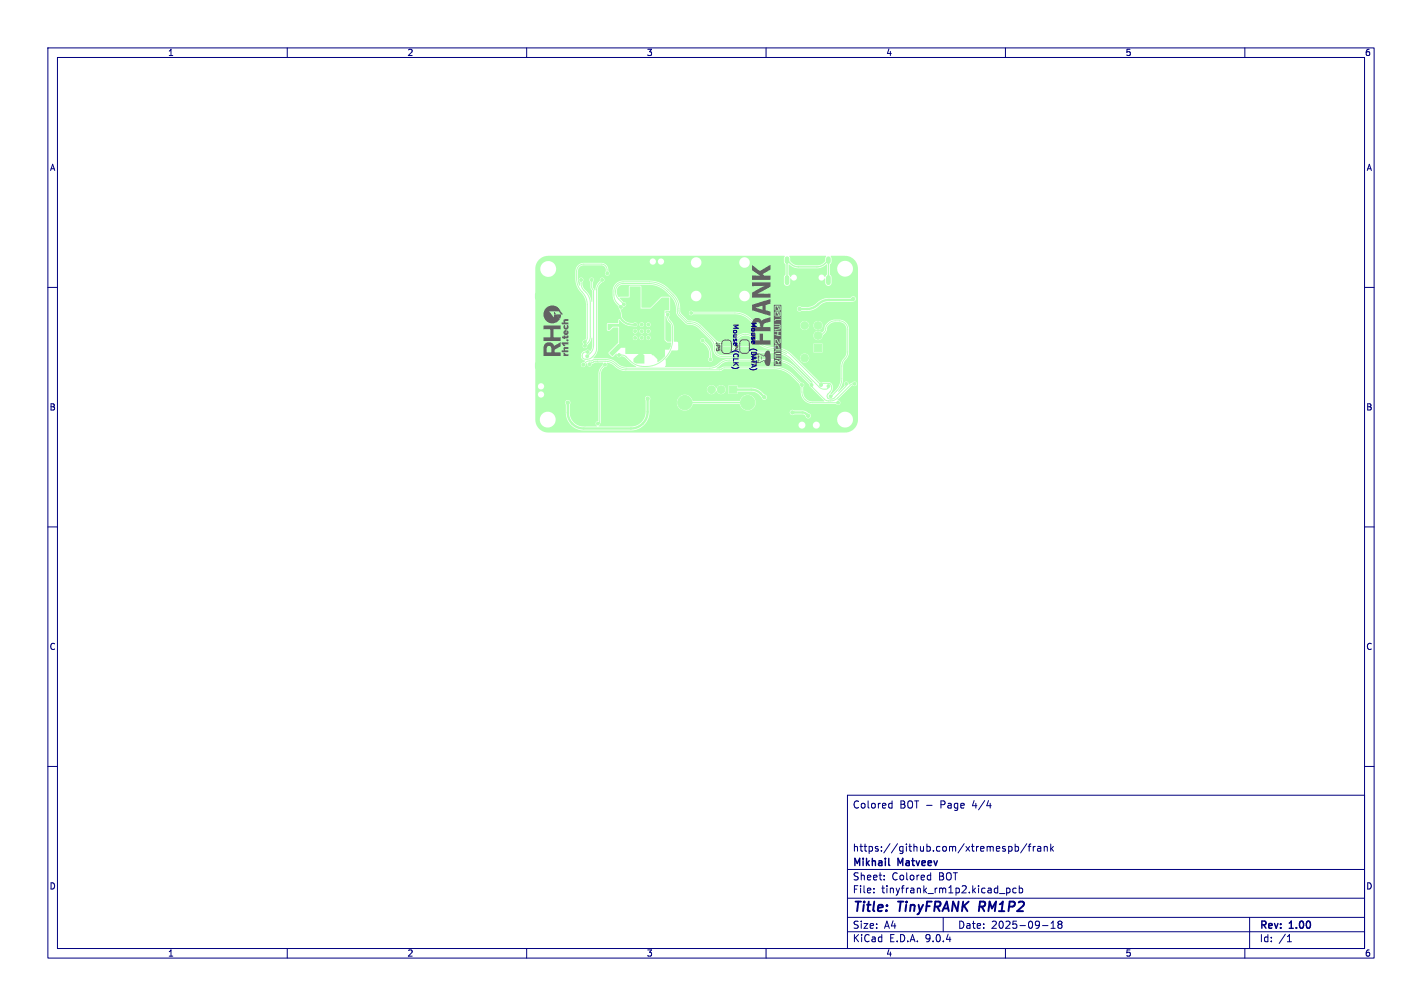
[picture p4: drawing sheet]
<svg xmlns="http://www.w3.org/2000/svg" width="297mm" height="210mm" viewBox="0 0 297 210" stroke-linecap="round" stroke-linejoin="round" font-family="sans-serif">
<g fill="#b3ffb3" stroke="#b3ffb3" stroke-width=".21">
<path d="M151.1 71.4l.3-.1h.8l.3 .3v.7h-1.5z"/>
<path d="M151 72.6h1.5v.6l-.4 .3h-.8l-.3-.3z"/>
<path d="M154.9 71.3h1.2l.1 .3 .1 .6h-1.5v-.6z"/>
<path d="M154.8 72.5h1.5l-.1 .7-.4 .3h-.7l-.3-.3z"/>
<path d="M152.3 80.6h1.6v1.5h-1.6z"/>
<path d="M117.3 61.3l.2-.2h2.7l.3 .3v.9l-.4 .2h-2.6l-.3-.2z"/>
<path d="M111.9 61.3l.3-.2 1.6 .1 .1 .3v.9l-.3 .1h-1.6l-.2-.3z"/>
<path d="M111.9 75.8l.3-.2 1.6 .1 .1 .3v.9l-.3 .1h-1.6l-.2-.3z"/>
<path d="M117.3 75.8l.2-.2h2.7l.3 .3v.9l-.4 .2h-2.6l-.3-.2z"/>
<path d="M170.1 71.9h1.6v1.6h-1.6z"/>
<circle cx="135.4" cy="67.8" r=".3"/>
<circle cx="135.4" cy="69.1" r=".3"/>
<circle cx="135.4" cy="70.5" r=".3"/>
<circle cx="134" cy="67.8" r=".3"/>
<circle cx="134" cy="69.1" r=".3"/>
<circle cx="134" cy="70.5" r=".3"/>
<circle cx="132.7" cy="67.8" r=".3"/>
<circle cx="132.7" cy="69.1" r=".3"/>
<circle cx="132.7" cy="70.5" r=".3"/>
<circle cx="143" cy="84" r="1.5"/>
<circle cx="156.2" cy="84" r="1.5"/>
<circle cx="146.1" cy="81.3" r=".8"/>
<circle cx="148.6" cy="81.3" r=".8"/>
<circle cx="150.6" cy="81.3" r=".8"/>
<circle cx="168.1" cy="67.9" r=".8"/>
<circle cx="168.1" cy="74.7" r=".8"/>
<circle cx="170.9" cy="67.9" r=".8"/>
<circle cx="170.9" cy="74.7" r=".8"/>
<circle cx="170.9" cy="70" r=".8"/>
<circle cx="158" cy="72.6" r=".3"/>
<circle cx="176.8" cy="80.1" r=".3"/>
<circle cx="173" cy="80.6" r=".3"/>
<circle cx="171.5" cy="80.4" r=".3"/>
<circle cx="129.7" cy="64.1" r=".3"/>
<circle cx="130.3" cy="63.5" r=".3"/>
<circle cx="168.7" cy="54.4" r=".3"/>
<circle cx="170.5" cy="82.8" r=".3"/>
<circle cx="144.6" cy="71.5" r=".3"/>
<circle cx="167.2" cy="79" r=".3"/>
<circle cx="129.5" cy="75.1" r=".3"/>
<circle cx="112.5" cy="84.9" r=".3"/>
<circle cx="122.2" cy="88.6" r=".3"/>
<circle cx="124.9" cy="76.1" r=".3"/>
<circle cx="126.7" cy="86.4" r=".3"/>
<circle cx="123.5" cy="82.5" r=".3"/>
<circle cx="130.7" cy="82.3" r=".3"/>
<circle cx="140.5" cy="87.9" r=".3"/>
<circle cx="133.4" cy="87.7" r=".3"/>
<circle cx="140.7" cy="65.3" r=".3"/>
<circle cx="139.6" cy="67.8" r=".3"/>
<circle cx="142.6" cy="69.9" r=".3"/>
<circle cx="157.4" cy="77.8" r=".35"/>
<circle cx="159.3" cy="79.9" r=".35"/>
<circle cx="167.7" cy="72.7" r=".35"/>
<circle cx="163.8" cy="72.1" r=".35"/>
<circle cx="146.8" cy="71.1" r=".3"/>
<circle cx="148.4" cy="75.1" r=".3"/>
<circle cx="178.5" cy="80.1" r=".3"/>
<circle cx="175" cy="84.1" r=".3"/>
<circle cx="173.5" cy="82.7" r=".3"/>
<circle cx="158" cy="68" r=".3"/>
<circle cx="144.4" cy="65.3" r=".3"/>
<circle cx="131.4" cy="62.6" r=".3"/>
<circle cx="137.7" cy="74.7" r=".3"/>
<circle cx="133.9" cy="74.2" r=".3"/>
<circle cx="126.1" cy="68.6" r=".3"/>
<circle cx="139.7" cy="72.3" r=".3"/>
<circle cx="137.8" cy="64.8" r=".3"/>
<circle cx="126.3" cy="62.8" r=".35"/>
<circle cx="124.9" cy="88.4" r=".3"/>
<circle cx="126.4" cy="76.1" r=".3"/>
<circle cx="129.3" cy="74.1" r=".3"/>
<circle cx="139.5" cy="65.7" r=".3"/>
<circle cx="169.5" cy="80.4" r=".3"/>
<circle cx="167.5" cy="80.4" r=".3"/>
<circle cx="123.1" cy="76" r=".3"/>
<circle cx="121.8" cy="76.2" r=".3"/>
<circle cx="135.3" cy="83.2" r=".35"/>
<circle cx="118.6" cy="84.1" r=".35"/>
<circle cx="125.8" cy="58.4" r=".3"/>
<circle cx="123.6" cy="58.4" r=".3"/>
<circle cx="121.4" cy="58.4" r=".3"/>
<circle cx="126.8" cy="57.1" r=".3"/>
<circle cx="159.6" cy="82.9" r=".35"/>
<circle cx="168.8" cy="86.8" r=".35"/>
<circle cx="165.5" cy="86.1" r=".35"/>
<circle cx="178.2" cy="62.4" r=".35"/>
<circle cx="167" cy="64.5" r=".35"/>
<circle cx="122.6" cy="74.4" r=".3"/>
<circle cx="122.7" cy="73.5" r=".3"/>
<circle cx="122.1" cy="71.4" r=".3"/>
<circle cx="122.2" cy="72.2" r=".3"/>
</g>
<path d="M164.4 54v.6M164.4 57.9v1.1M173 54v.6M173 57.9v1.1" fill="none" stroke="#b3ffb3" stroke-width="1"/>
<path d="M173 78.2h1.5M173 64.5h1.5M174.5 70.4v2" fill="none" stroke="#b3ffb3" stroke-width="2"/>
<g fill="none" stroke="#b3ffb3" stroke-width=".21">
<path d="M121.4 58.4h.1M121.4 58.4v1.2l.4 .9a3.7 3.7 0 0 1 1.5 2.8v7.2l-.4 .9-.7 .8M123.6 58.4h.1M123.6 58.5v1.5l.4 .9v11.4l-.4 1.1-1 1M125.8 58.4l-.9 1.1-.3 .8v12.4a2.39 2.39 0 0 1-2 2.3h-.5a.78 .78 0 0 1-.5-.9 .78 .78 0 0 1 .8-.6h.3M125.8 58.4h.1M125.8 58.4v.1M126.8 57.1h.1M126.8 57.1v-.8a1.18 1.18 0 0 0-1.2-1.2h-3.7a1.49 1.49 0 0 0-1.5 1.5v1.6a4.3 4.3 0 0 0 1.6 3.2l.5 1.2 .2 1-.1 7-.5 .8M121.8 76.2l.8-.7 1-.2 .4-.2h2.6a4.1 4.1 0 0 1 2.8 1.3l.7 .4 .8 .1h17.3a3.8 3.8 0 0 0 2.7-1.3l1.4-.4h9.7a5.4 5.4 0 0 1 3.9 1.6l3.6 3.6M122.6 74.4h.1M123.1 76l1.1-.6h2.2a4.1 4.1 0 0 1 2.8 1.4l.7 .3 .8 .1"/>
<path d="M124.7 75.4h.1M124.9 75.1h.1M126.4 76.1l-.8 .8-.3 .9v10.1l-.4 .5M129.7 64.1l-1.2-1.5-.3-.8v-1.1a1.91 1.91 0 0 1 1.9-1.9h5.5a5.4 5.4 0 0 1 3.9 1.6l1.2 1.2a5 5 0 0 1 1.2 3.7l1.7 1.8a4.5 4.5 0 0 1 2.6 .9l3.4 3.4 .9 .3 1.3 .1M130.3 63.5l-1.1-1.1a1.81 1.81 0 0 1-.6-1.9 1.81 1.81 0 0 1 1.5-1.3h5.4a6.1 6.1 0 0 1 4.8 2.5 5 5 0 0 1 1.2 3.7l1.9 2a4.5 4.5 0 0 1 2.7 1l2.7 2.7 .3 .6 .1 .8M130.7 77.2h19.6l1-.4h10.4a5.4 5.4 0 0 1 3.8 1.6l2 1.9M139.5 65.7v.9l.8 1 .2 .5v2.8a5.7 5.7 0 0 1-5.5 5.6 4.2 4.2 0 0 1-3.4-1.2l-1.2-1.1-1.1-.1M144.4 65.3h9.1a4.5 4.5 0 0 1 3.2 1.4M146.8 71.1l.8 .8a2.77 2.77 0 0 1 .8 2v1.2M149.2 72.9a1.47 1.47 0 0 0 1.5 1.5h1.8M151.8 73h.9M154.1 70.4a2.2 2.2 0 0 1 3.1 0"/>
<path d="M154.2 72.1v1l-.5 .8M155.5 71.7l-1.2 .1M155.7 73.2l.6 .3h5.2a5.4 5.4 0 0 1 3.9 1.6l5.9 5.9 .6 .2h.7l.4-.2v-.4M156.7 66.7l1.3 1.3M158.1 71.2a5.9 5.9 0 0 0 4.5 1.6l1.3 .4 1.1 .7 6.5 6.5M171.2 70l.4-.1 .6-.6 .3-.8a2.1 2.1 0 0 1 1.9-1.5h.9a1.76 1.76 0 0 1 1.8 1.7v4.9l-.2 .7-1 1.6-.1 3.1a3.8 3.8 0 0 1-1.1 2.6l-1.2 1.1M124.9 88.4h.1M167.5 80.3h.1M167.5 80.4l.1 2.2 .6 .8 .6 .5 .9 .2h5.3M169.5 80.4h.1M171.5 80.4h.1M176.8 80.1l-.2 .6-2.4 2.4-.5 .2-.6-.1-.4-.5 .1-.4 .8-.9 .1-.7-.1-.4-.4-.3h-1.1l-.6 .4"/>
<path d="M178.5 80.1l-.8 .2-2.7 2.8a2.26 2.26 0 0 1-2.8 .2l-2.6-2.6-.1-.3M178.5 80.1h.1"/>
</g>
<path d="M178.2 62.4l-.3 .2h-4.8a4.3 4.3 0 0 0-2.9 1.5l-1.1 .4h-2.1M135.3 83.2v2.8a3.5 3.5 0 0 1-3.5 3.5l-9.9-.1a3.3 3.3 0 0 1-3.3-3.3v-2M153.1 81.3h3.8a2.69 2.69 0 0 1 1.9 .8l.8 .8M165.5 86.1h2.3l.5 .2 .5 .5" fill="none" stroke="#b3ffb3" stroke-width=".5"/>
<path d="M164.4 58.5v-4.2l1.2 1.1 1.2 .3 4.4-.1 .8-.3 1-1v4.2M143 84.1h13.2" fill="none" stroke="#b3ffb3" stroke-width=".3"/>
<path d="M126.1 63v5.6M126.3 62.8h.7l.5 .2 1.6 1.7 .3 .5a2.43 2.43 0 0 0 2.7 2.6h.6" fill="none" stroke="#b3ffb3" stroke-width=".35"/>
<g fill="#b3ffb3">
<path d="M149.7 76.8l.2-.2a3.3 3.3 0 0 1 2.4-1.2h9.7a5.2 5.2 0 0 1 3.7 1.6l3.3 3.2 .1 .5 3.1 3-.1 .1h-2.4a1.98 1.98 0 0 1-2-2v-1a.53 .53 0 0 0 .2-.6 .53 .53 0 0 0-.5-.3 11.1 11.1 0 0 0-3.3-2.8l-.9-.3-1.3-.3h-10.7l-.9 .5h-.6z"/>
<path d="M129.2 59.8l.9-.4h5.4a5.2 5.2 0 0 1 3.7 1.6l.9 .9a3.7 3.7 0 0 1 1.1 2.6v.8l.2 .5 1.8 1.8 .5 .2a2.78 2.78 0 0 1 2.2 .8l2.4 2.4a2.18 2.18 0 0 1 .7 1.5 1.77 1.77 0 0 0 1.6 2.1h1.9a2.19 2.19 0 0 0 2-1.6l.3 .5 .4 .2h6.3a5.2 5.2 0 0 1 3.7 1.5l4.5 4.7h-.4l-3.4-3.5a5.7 5.7 0 0 0-3.9-1.5l-13.1 .1-.3-.4v-1.2l-.3-.8-1-1.4a.52 .52 0 0 0-.3-.5 .52 .52 0 0 0-.6 .1 .52 .52 0 0 0 0 .6 .52 .52 0 0 0 .5 .2l.5 .5a2.53 2.53 0 0 1 .7 1.8v.8a.48 .48 0 0 0 .1 .8 .48 .48 0 0 0 .7-.5h2.8l-.7 .2-.8 .5a2.64 2.64 0 0 1-2 .9h-9.3l.2-.4-.1-1.1 .8-1 .5-.9 1.1-.1 .3-.2-.1-1.4-.9-.2v-3.2l-.2-.6-.7-.9-.1-.5a.63 .63 0 0 0-.1-.9l-.6 .2v-.3l.8-.2 .2-.1v-2.6l-.2-.2h-1.7l-2.2 2.2h-1.9v-4.3l-.2-.2h-2.3l-.2 .2v2l-2 .1a1.63 1.63 0 0 1-.1-2.2z"/>
<path d="M149.4 71.6l1.4 .4 .1 1.2 .3 .5h.9l.4-.3a1.31 1.31 0 0 0 1.1-.9l.1-1.1 .6-.8a1.95 1.95 0 0 1 2.8 0 6.1 6.1 0 0 0 5.4 2.4l1.4 .5 .5 .3-.2 .1a5.6 5.6 0 0 0-2.6-.7h-5.1l-.1-1.6-.1-.3-.4-.3h-.7l-.5 .4a.82 .82 0 0 0-.7 .7l-.1 1.1-.7 .7-.5 .2h-2a1.22 1.22 0 0 1-1.2-1.2z"/>
<path d="M139 66l.2 .1a2.43 2.43 0 0 0 .8 1.6l.2 .7v2.9h-.8l-.4-.4z"/>
<path d="M112.6 54.2a2.7 2.7 0 0 1 1.9-.8h49.3l.1 .1-.2 .4v.8h-7.1v-.2a1.1 1.1 0 0 0-1.2-.8 1.1 1.1 0 0 0-1 1h-7.9v-.2a1.1 1.1 0 0 0-1.1-.8 1.1 1.1 0 0 0-1.1 .8h-5.6v-.1a.65 .65 0 0 0-.7-.5 .65 .65 0 0 0-.6 .6h-.4v-.1a.65 .65 0 0 0-1.1-.3 .65 .65 0 0 0 .2 1.1 .65 .65 0 0 0 .9-.7h.4v.2a.65 .65 0 0 0 .7 .6 .65 .65 0 0 0 .6-.8h5.6a1.1 1.1 0 0 0 1 1.4 1.1 1.1 0 0 0 1.2-1.2h7.9v.2a1.1 1.1 0 0 0 1.2 1 1.1 1.1 0 0 0 1-1.2h7.1l.4 .5v2.1l-.4 .6v1.2a.65 .65 0 0 0 .7 .6 .65 .65 0 0 0 .6-.6l.1-1a.64 .64 0 0 0 .9 .5 .64 .64 0 0 0 .3-.9 .64 .64 0 0 0-1-.1l-.2 .3-.4-.6v-2.1a3.3 3.3 0 0 0 2.1 .8h4.3l.8-.3 .8-.5v2.1l-.4 .6a.64 .64 0 0 0-.8-.6 .64 .64 0 0 0-.4 .9 .64 .64 0 0 0 1 .1l.3-.2v1.1a.65 .65 0 0 0 .7 .5 .65 .65 0 0 0 .6-.6v-1.2l-.4-.6v-2.1l.4-.5v-.8l-.2-.4 3-.1a2.69 2.69 0 0 1 2.7 2.6h-1l-.1-.3a1.66 1.66 0 0 0-2.7-.9 1.66 1.66 0 0 0 .5 2.8 1.66 1.66 0 0 0 2.3-1.6h1v5.7h-22.6v-.2a1.1 1.1 0 0 0-1.2-.8 1.1 1.1 0 0 0-1 1h-7.9v-.2a1.1 1.1 0 0 0-1.8-.5 1.1 1.1 0 0 0 .3 1.8 1.1 1.1 0 0 0 1.5-1.1h7.9v.2a1.1 1.1 0 0 0 1.2 1 1.1 1.1 0 0 0 1-1.2h22.6v.6h-.4l-.2-.2a.62 .62 0 0 0-1 .1h-4.6a5.5 5.5 0 0 0-3.1 1.6l-1.1 .3h-1.4a.57 .57 0 0 0-.8 0 .57 .57 0 0 0 0 .8 .57 .57 0 0 0 .8 0h1.3a6.5 6.5 0 0 0 3.1-1.6l1.1-.3h5.2a.55 .55 0 0 0 .7-.7h.4v17.8h-.2l-.1-.3a1.09 1.09 0 0 0-1.3 .3l-.2 .2-.2-.1a.51 .51 0 0 0-.7-.5 .51 .51 0 0 0-.1 .9l-1.2 1.2-.1-.2a4 4 0 0 0 1-2.7v-2.7l.4-.9a2.55 2.55 0 0 0 .8-1.8v-4.9a2.01 2.01 0 0 0-1.9-1.9l-1.8 .2-1.2 1h-.6v-.2a.96 .96 0 0 0-1-.7 .96 .96 0 0 0-.9 .9h-.9v-.2a.95 .95 0 0 0-1.1-.7 .95 .95 0 0 0-.8 .9h-8.6l-.2-.3-.5-.1-1.7-1.6-1-.5-1-.3h-9.4a.5 .5 0 0 0-.7 0 .5 .5 0 0 0 .1 .7 .5 .5 0 0 0 .7-.2h8.7a4.2 4.2 0 0 1 3 1.2l1 1a.5 .5 0 0 0 .4 .6 .5 .5 0 0 0 .6-.5h8.6v.1a.96 .96 0 0 0 1 .9 .96 .96 0 0 0 .9-1h.9v.1a.96 .96 0 0 0 1 .9 .96 .96 0 0 0 .9-1h.6l-.3 1.1-.4 .4a1.01 1.01 0 0 0-1.3-.2 1.01 1.01 0 0 0-.4 1.3 1.01 1.01 0 0 0 1.2 .4 1.01 1.01 0 0 0 .7-.9l.6-.7 .3-1.1 .6-.6 .8-.4h1.3a1.51 1.51 0 0 1 1.3 1.5v3.1l-6.8-.1-.1 .1v1.8h1.8l.1-.1v-1.7h5v1.9l-.4 1h-7.4a.96 .96 0 0 0-1.5-.8 .96 .96 0 0 0 0 1.7 .96 .96 0 0 0 1.5-.8v-.1h7.4l-.1 .1a2.3 2.3 0 0 0-.7 1.6v2.6l-.2 1-.6 1.2-1.1 1.1-.3-.2 .5-.6v-1a.96 .96 0 0 0-.9-.7l-1.7 .1-5.8-5.9a6.1 6.1 0 0 0-4.6-1.6 4.8 4.8 0 0 1-2.7-1.3l-.9-1a2.52 2.52 0 0 0-3.7 .5l-.4 .6-.1 1.3-.3 .3-.2-.4v-.9l-.2-.3-1-.1-.4 .3a1.3 1.3 0 0 1-1.5-.5l-3.1-3a5.8 5.8 0 0 0-2.8-1.1l-1.4-1.4-.1-.5a4.3 4.3 0 0 0-1.3-3.5l-1.2-1.2a5.6 5.6 0 0 0-4-1.6h-5.4a2.16 2.16 0 0 0-2.2 2.2v.8a2.72 2.72 0 0 0 .8 1.9l.4 .5 .5 2.1 .4 .7 1.1 .6 1.1 .2 .4-.2 .3 .3-.2 .4-.7-.2a3 3 0 0 1-2.2-.9l-.2-.2a.27 .27 0 0 0-.3-.2 .27 .27 0 0 0-.3 .2v.6h-2.1l-.3 .3v1.1l.2 .2h.5l.7-.6h1v3.2l-2 2.1 .8 .8 .9-.7a.6 .6 0 0 0 .3 .7 .6 .6 0 0 0 .8-.1l.6 .2 1.3 1.3 1.1 .6-.1 .1h-1.9a3.7 3.7 0 0 1-2.6-1.3l-1.3-.5h-3.1l.7-.9 .2-.8 .1-12.6 .2-.9 .6-.7a.5 .5 0 0 0 .5-.6 .5 .5 0 0 0-.6-.4 .5 .5 0 0 0-.3 .7 2.29 2.29 0 0 0-.9 1.9l-.2 .1-.3-.5-.1-1.2a.5 .5 0 0 0 .1-.8 .5 .5 0 0 0-.7 0 .5 .5 0 0 0 .1 .8l.1 1.2 .3 .8v2l-.1 .1a5.2 5.2 0 0 0-1.8-2.9l-.2-.7 .1-.6a.48 .48 0 0 0-.1-.8 .48 .48 0 0 0-.7 .4l.2 .5-.1 .7-.3-1v-2a1.24 1.24 0 0 1 1.2-1.2h3.7a.93 .93 0 0 1 .9 .9v.4a.5 .5 0 0 0 0 .7 .5 .5 0 0 0 .8-.1 .5 .5 0 0 0-.3-.7 1.46 1.46 0 0 0-1.3-1.7h-4.1l-.8 .4-.5 .7h-4.1a1.66 1.66 0 0 0-2.6-1.3 1.66 1.66 0 0 0 0 2.9 1.66 1.66 0 0 0 2.6-1.3v-.3h4.1l-.1 2.6a6.4 6.4 0 0 0 1.8 3.3l.4 1.7v6.9l-.1 .4a.58 .58 0 0 0-.6 .3 .58 .58 0 0 0 .1 .7 .49 .49 0 0 0 .3 .8 .49 .49 0 0 0 .6-.6l.6-.8 .4-.8v1.8l-.4 1a.59 .59 0 0 0-1-.1 1.05 1.05 0 0 0-1 1 1.05 1.05 0 0 0 .9 1.1l-.3 .4a.6 .6 0 0 0-.5 .8 .51 .51 0 0 0 .6 .1 .51 .51 0 0 0 .3-.6l.4-.1a.53 .53 0 0 0 .4 .6 .53 .53 0 0 0 .6-.6l.6-.2 1.7 .1-1 1.8v3h-11.3a.65 .65 0 0 0-1-.5 .65 .65 0 0 0 0 1.1 .65 .65 0 0 0 1-.5v-.1h11.3v1.7h-11.3a.65 .65 0 0 0-1-.5 .65 .65 0 0 0 0 1.1 .65 .65 0 0 0 1-.5v-.1h11.3v5.6a.58 .58 0 0 0-.6 .4 .58 .58 0 0 0 .3 .7h-2.8a2.92 2.92 0 0 1-2.9-2.9v-1.6a.57 .57 0 0 0 0-.8 .57 .57 0 0 0-.8 0 .57 .57 0 0 0 0 .8v1.8l.2 1.2h-2.3a1.66 1.66 0 0 0-2.6-1.3 1.66 1.66 0 0 0 0 2.8 1.66 1.66 0 0 0 2.6-1.3v-.2h2.3a3.7 3.7 0 0 0 3.5 2.4h10a3.9 3.9 0 0 0 3.8-3.8v-2.5a.57 .57 0 0 0 0-.8 .57 .57 0 0 0-.8 0 .57 .57 0 0 0 0 .8v2.4a3.1 3.1 0 0 1-3.1 3h-6.8l.3-.4 .2-.6v-10.2l.2-.6 .5-.6a.6 .6 0 0 0 .6-.2 .6 .6 0 0 0 0-.7 3.7 3.7 0 0 1 2.2 1.3l1.6 .5h19.7l1-.4h10.4a5.2 5.2 0 0 1 3.7 1.5l1.6 1.6 .2 .6v1.2l.3 .8h-7.3l-.1-.2-.4-.2a3.9 3.9 0 0 0-2.7-1.5h-2.8l-.2-.5h-1.7l-.1 .2v.6h-.6a1 1 0 0 0-1-.8 1 1 0 0 0-1 .7 .97 .97 0 0 0-1.2-.7 .97 .97 0 0 0-.6 1.3 .97 .97 0 0 0 1.4 .4l.4-.5a1 1 0 0 0 1.1 .7 1 1 0 0 0 .9-1.1h.6v.9l.1 .1h1.7l.2-.5h2.7a2.3 2.3 0 0 1 1.7 .7l.5 .5a.57 .57 0 0 0 .6 .6 .57 .57 0 0 0 .5-.7h7.3l.4 .7 .5 .4h-10.6a1.7 1.7 0 0 0-1.6-1.5 1.7 1.7 0 0 0-1.7 1.3h-9.8a1.67 1.67 0 0 0-1.9-1.3 1.67 1.67 0 0 0-1.4 1.9 1.67 1.67 0 0 0 2 1.4 2.56 2.56 0 0 0 1.3-1.3h9.8a1.76 1.76 0 0 0 2.7 .9l.5-.6 .1-.8h10.6l1.2 .4 5.1 .1a.51 .51 0 0 0 .8-.2 .51 .51 0 0 0-.6-.7l3.2-3.1a.5 .5 0 0 0 .5 .2 .5 .5 0 0 0 .4-.5h.2v7.4h-1l-.1-.3a1.66 1.66 0 0 0-1.3-1.2 1.66 1.66 0 0 0-1.7 .7h-5.7l-.3-.3-1-.6-2.2-.1a.57 .57 0 0 0-.8 0 .57 .57 0 0 0 0 .8 .57 .57 0 0 0 .8 0h1.7a.94 .94 0 0 1 .9 .7 .56 .56 0 0 0 .6 .1 .56 .56 0 0 0 .3-.6l5.7 .1a1.64 1.64 0 0 0 .1 1.9h-4v-.2a.73 .73 0 0 0-.8-.5 .73 .73 0 0 0-.6 .7h-1.6v-.2a.73 .73 0 0 0-1.2-.3 .73 .73 0 0 0 .2 1.2 .73 .73 0 0 0 1-.7h1.6v.1a.73 .73 0 0 0 .8 .7 .73 .73 0 0 0 .6-.8h4l.2 .2a1.66 1.66 0 0 0 1.9 .2 1.66 1.66 0 0 0 .9-1.6h1l-.1 .7-.3 .8a2.7 2.7 0 0 1-2.3 1.3h-62a2.7 2.7 0 0 1-2.7-2.7v-31.5a2.7 2.7 0 0 1 .8-1.9z"/>
<path d="M164.9 53.4h7.6l-.1 1.1-.3 .3a2.12 2.12 0 0 1-1.5 .6h-3.8a2.12 2.12 0 0 1-1.5-.6l-.3-.3z"/>
<path d="M131.5 59.8h2.3v4.6h2.1l2.3-2.3h1.6v2.6l-1 .1v2.9h-2.9l-.1-.1a.48 .48 0 0 0-.5-.3 .48 .48 0 0 0-.4 .4h-.4v-.1a.48 .48 0 0 0-.8-.2 .48 .48 0 0 0 .2 .8 .48 .48 0 0 0 .6-.5h.4v.1a.48 .48 0 0 0 .6 .4 .48 .48 0 0 0 .4-.5h2.9v1.4h-2.9l-.1-.1a.48 .48 0 0 0-.5-.3 .48 .48 0 0 0-.4 .4h-.4v-.1a.48 .48 0 0 0-.5-.3 .48 .48 0 0 0-.4 .4h-.5v-.1a.48 .48 0 0 0-.8-.2 .48 .48 0 0 0 .2 .8 .48 .48 0 0 0 .6-.5h.5v.1a.48 .48 0 0 0 .5 .4 .48 .48 0 0 0 .4-.5h.4v.1a.48 .48 0 0 0 .6 .4 .48 .48 0 0 0 .4-.5h2.9v1.4h-2.9l-.1-.2a.48 .48 0 0 0-.5-.3 .48 .48 0 0 0-.4 .5h-.4v-.2a.48 .48 0 0 0-.5-.3 .48 .48 0 0 0-.4 .5h-.5v-.2a.48 .48 0 0 0-.8-.1 .48 .48 0 0 0 .2 .8 .48 .48 0 0 0 .6-.5h.5v.1a.48 .48 0 0 0 .5 .4 .48 .48 0 0 0 .4-.5h.4v.1a.48 .48 0 0 0 .6 .4 .48 .48 0 0 0 .4-.5h2.9v.5l.5 .5 .9 .1-.4 1.4h-.9v1.4l-1.5 1.2-.1-.1v-.5l-1.3-1.1h-1.7l.3 .3v1.7h-1.7l-.6-.3v-.7l1.1-1h-2.7l-.1-1.3h-.9l-1.9 1.7-.5-.7 1.8-1.8h.2v-3.6h-1.3l-.7 .7h-.3l-.1-1.2 2.4-.1 .1-.9a3.5 3.5 0 0 0 2.9 1.4 .49 .49 0 0 0 .7 0 .49 .49 0 0 0 0-.7 .49 .49 0 0 0-.7 0 2.13 2.13 0 0 1-2.5-2.2l-.3-.5 .1-.1a.54 .54 0 0 0 .6-.6 .51 .51 0 0 0 .6-.5 .51 .51 0 0 0-.6-.5l-.8-.8 2.1-.1z"/>
<circle cx="135.4" cy="70.5" r=".32"/>
<circle cx="134" cy="70.5" r=".32"/>
<circle cx="132.7" cy="70.5" r=".32"/>
<circle cx="135.4" cy="69.1" r=".32"/>
<circle cx="134" cy="69.1" r=".32"/>
<circle cx="132.7" cy="69.1" r=".32"/>
<circle cx="135.4" cy="67.8" r=".32"/>
<circle cx="134" cy="67.8" r=".32"/>
</g>
<g fill="#626262">
<path d="M116.2 65.6h1l-.3 1z"/>
<path d="M115.7 65l.5 .6h-.5z"/>
<path d="M113.8 71.8l.6-.3h.6l.5 .2 .2 .5 1.4-.8v.9l-.8 .5h-1.1l-.3-.5h-.5l-.2 .3v1h1v-.8h1.1l-.5 .2v.6h1.3v.7h-3.6v-1.9z"/>
<path d="M114.1 64.3l.3-.3a1.88 1.88 0 0 1 2.8 1.1l.4 .5h-.4l-.5-.6h-2l1 1.3v-.7l.9 1.2-.9-1.2h.5l.7 1-.9 .8h-1.1l-.8-.4-.5-.8v-1z"/>
<path d="M113.5 68h3.6v.7h-1.5v1.7h1.5v.8h-3.6v-.8h1.4v-1.7h-1.4z"/>
<path d="M117.7 73.6h.3l.1 .4h.6v.3h-1v-.3h.1z"/>
<path d="M117.8 72.5l.9-.1v.4h-.6l-.1 .2 .1 .1h.6v.4h-1.4v-.4h.5z"/>
<path d="M117.3 71.4h1.4v.5h-.8l.2 .2-.3 .2-.5-.5z"/>
<path d="M117.4 70.2h.3v-.2l.6 .2 .4-.2v.3l-.1 .3-.9 .2v-.2h-.3z"/>
<path d="M117.8 69l.5-.1v.7l.1-.5 .2-.1 .1 .6h-.6v-.4l-.1 .2 .1 .2h.6a.54 .54 0 0 1-.8 .3 .54 .54 0 0 1-.1-.9z"/>
<path d="M117.8 67.8l.3 .3a.2 .2 0 0 0 0 .3 .2 .2 0 0 0 .3 0 .2 .2 0 0 0-.1-.3l.2-.3a.56 .56 0 0 1 .1 .8 .56 .56 0 0 1-.8 .1 .56 .56 0 0 1 0-.9z"/>
<path d="M117.8 66.7l.9-.1v.4h-.6l-.1 .2 .1 .1h.6v.4h-1.4v-.4h.5z"/>
<path d="M162.4 65.2h.4v.7z"/>
<path d="M162.4 64h.4v.7z"/>
<path d="M161.6 63.6h1.6v.5l-.4-.3h-.8l-.2 .3v.6h.2l.1-.7h.1l.4 .7h-.6v.2l.9-.1 .2-.7h.1v1.2l-.4-.3h-.8l-.2 .3v.6h.2l.1-.7h.1l.4 .7h-.6v.2l.9-.1 .2-.7h.1v1.1l-.3-.1v.1h.3v.4h-.1v-.2h-1l-.3 .3v.1h.2v-.2h1.2v1.2h-.1l-.2-.4h-1.1v.2h1.1l-.1 .3h-1v.2l1.1 .1-.1 .2-1 .2v.2l1.1-.3 .2-.7h.1v1.2h-.1v-.1h-1.3v.1h.6v.7l-.6-.2v.2l1.3 .3v-.2l-.6-.1v-.7h.7v2.4h-.1v-.8h-.2v.8h-.2l-.4-.9-.4 .1-.1 .2v.6l.2 .2h.2l.1-.2h-.3l.1-.7 .5 .9 .6-.2v1.1h-.3l-.5-.7-.4-.1-.2 .2v.7h.2l.1-.7h.3l.3 .6h.5v.3h-.1v-.2h-1.1v.2h1.2v.3h-.1v-.1h-1l-.3 .2v.2h.2v-.3h1.2v.6h-.1v-.2h-1.1v.2h1.2v.3h-1.2v-.3h-.2v.7l.2 .2 1.1 .3v-.3l-1.1-.1v-.2l1.1-.1v-.2h.1v1.1h-.1v-.2l-.6 .3-.1-.2h-.5l-.1 .2v.6h.2v-.7l.3 .1 .3 .5h.2l-.2-.3 .6-.3v.9h-.1v-.2h-1.1v.2h1.2v.2h-1.6z"/>
<path d="M157.1 69.6h.7v1.5h.9v-1.4h.7v1.4h1.5v.8h-3.8z"/>
<path d="M159 74.5v.6z"/>
<path d="M158.3 74.2a.32 .32 0 0 1 .3 .3 .32 .32 0 0 1-.2 .3l.2 .3-.2-.1v.3l.1-.2 .1 .1-.3 .2z"/>
<path d="M157.1 58.9h3.8v1l-2.8 1.4h2.8v.8h-3.8v-1l2.6-1.4h-2.6z"/>
<path d="M157.1 55.3l1.2 1a.51 .51 0 0 0 .5 .3 .51 .51 0 0 0 .4-.3l1.7-1v1l-1.6 .9 .4 .4h1.2v.8h-3.8v-.8l1.7-.1-1.7-1.1z"/>
<path d="M157.1 63.6l3.8-1.2v1l-1 .3v.5h-.6l-.1-.4-1.4 .4 1.4 .4 .1-.4h.6v.6l1 .2v.9l-3.8-1.1z"/>
<path d="M157.4 66.6a1.08 1.08 0 0 1 1.7 .4l.4-.3 1.4-.5v.9l-.4 .2a.92 .92 0 0 0-1.1 1h-.6a.67 .67 0 0 0-.1-.8 .67 .67 0 0 0-.8-.1l-.2 .2v.7h3.2v.8h-3.8a3.9 3.9 0 0 1 .3-2.5z"/>
<path d="M157.2 73.9l.3-.1a3.1 3.1 0 0 1 2.1 .4l.1-.1a.9 .9 0 0 1 1-.9l.2 .8 .1 .9h-1.1a.33 .33 0 0 0-.3-.5l-1.1-.5v.2h-.6v1l-.1-1a.31 .31 0 0 0-.3 .5l.1 .6a.36 .36 0 0 0 .2 .4 .36 .36 0 0 0 .4-.1l.5 .1 .7-.4h.3l.2-.3h1.1l-.1 .5a.76 .76 0 0 1-.6 1 1.5 1.5 0 0 1-.8-1.1l-.8 .5h-.7a.18 .18 0 0 0-.1-.2 .18 .18 0 0 0-.2 .2 .58 .58 0 0 1-.6-.2 .58 .58 0 0 1-.1-.6z"/>
<circle cx="118.5" cy="71" r=".22"/>
</g>
<path d="M151 71.2l.3-.2h.8a.7 .7 0 0 1 .7 .7v1.4a.7 .7 0 0 1-.7 .7h-.6a.7 .7 0 0 1-.7-.7v-1.5zM154.7 71.2l.4-.2h.7a.7 .7 0 0 1 .7 .7v1.4a.7 .7 0 0 1-.7 .6l-.6 .1a.7 .7 0 0 1-.7-.8v-1.4z" fill="none" stroke="#626262" stroke-width=".21"/>
<g fill="none" stroke="#000080" stroke-width=".21">
<path d="M10 10h277v190h-277zM12 12h273v186h-273zM60 10v2M110 10v2M160 10v2M210 10v2M260 10v2M10 60h2M285 60h2M10 110h2M285 110h2M10 160h2"/>
<path d="M177 166h108v32h-108zM185.9 167.7l.4 .1M186.3 167.2v1.5M186.3 168.6l-.4 .1M206.1 168.2h.9M210.7 176.8l.4-.1 .3 .3-.2 .6h-.5M212 176.8l.5-.1 .2 .3-.1 .6h-.6M212 176.2v1.5M214.5 176.1l-1.3 2M214.7 176.7h.6M215.3 176.2l-.3 .2v1.3M215.8 176.7v1"/>
<path d="M216.2 176.7l-.4 .3M216.7 176.8h.6l.1 .9M217.4 177.1h-.5l-.2 .2 .2 .4 .5-.1M218.1 176.8l.2-.1 .4 .1v.9M218.1 176.7v1M219.5 176.2v1.5M219.6 177.1l.4 .6M220 176.7l-.5 .6M285 160h2M60 198v2M110 198v2M160 198v2"/>
<path d="M177 194.5h108M177 191.5h108M177 187.5h108M177 181.5h108M182.5 186.3v.1M182.5 185.5v.1M184.7 183.6v.1M184.7 182.8v.1M194 182.7l.4 .1M194.4 182.2v1.5M194.4 183.6l-.4 .1M197 191.5v3"/>
<path d="M208.7 186.5h1.2M210 198v2M210.2 185.4v1.5M210.2 185.5l.5-.1 .3 .3-.2 .6h-.6M212.2 185.5l-.4-.1-.3 .3 .2 .6h.5M212.9 185.5l.4-.1 .3 .3-.1 .6h-.6M212.9 184.9v1.5M217.7 193.2h1.2M219.5 193.8h.9M219.5 192.7l.5-.4v1.5M221.2 192.9l-.2 .3v.5l.2 .1h.3l.3-.3-.1-.4-.2-.2M221.2 192.9l-.2-.2 .2-.4h.3l.3 .3-.3 .3"/>
<path d="M221.2 192.9h.3M260 198v2M261 191.5v6.5M268.9 196.6h.8M269 195.5l.3-.4v1.5"/>
</g>
<path d="M185.6 180.5l.2 .2" fill="none" stroke="#000080" stroke-width=".3"/>
<g font-size="2.8" fill="#000080">
<text x="178" y="190.9">Title:</text>
<text x="187.7" y="190.9">TinyFRANK RM1P2</text>
</g>
<g font-size="2.1" fill="#000080">
<text x="178" y="169">Colored</text>
<text x="187.9" y="169">BOT -</text>
<text x="196.5" y="169">Page</text>
<text x="203.3" y="169">4/4</text>
<text x="178" y="178">https://github.com/xtremespb/frank</text>
<text x="178" y="184">Sheet:</text>
<text x="178" y="181.2">Mikhail</text>
<text x="186.2" y="184">Colored</text>
<text x="187.6" y="181.2">Matveev</text>
<text x="196.1" y="184">BOT</text>
<text x="178" y="186.7">File:</text>
<text x="184.1" y="186.7">tinyfrank_rm1p2.kicad_pcb</text>
<text x="178" y="196.9">KiCad</text>
<text x="178" y="194.1">Size:</text>
<text x="184.7" y="194.1">A4</text>
<text x="185.7" y="196.9">E.D.A.</text>
<text x="193.3" y="196.9">9.0.4</text>
<text x="200" y="194.1">Date:</text>
<text x="207" y="194.1">2025-09-18</text>
<text x="263" y="194.3">Rev:</text>
<text x="263" y="196.9">Id:</text>
<text x="267.1" y="196.9">/1</text>
<text x="269.4" y="194.3">1.00</text>
</g>
<g font-size="1.8" fill="#000080">
<text x="35" y="11.9">1</text>
<text x="85" y="11.9">2</text>
<text x="135" y="11.9">3</text>
<text x="185" y="11.9">4</text>
<text x="235" y="11.9">5</text>
<text x="285" y="11.9">6</text>
<text x="10.3" y="35.9">A</text>
<text x="285.4" y="35.9">A</text>
<text x="10.3" y="85.9">B</text>
<text x="285.3" y="85.9">B</text>
<text x="10.3" y="135.9">C</text>
<text x="285.3" y="135.9">C</text>
<text x="10.3" y="185.9">D</text>
<text x="285.3" y="185.9">D</text>
<text x="35" y="199.9">1</text>
<text x="85" y="199.9">2</text>
<text x="135" y="199.9">3</text>
<text x="185" y="199.9">4</text>
<text x="235" y="199.9">5</text>
<text x="285" y="199.9">6</text>
</g>
<g font-size="1.4" fill="#000080">
<text x="152.9" y="67.5" transform="rotate(90 152.9 67.5)">Mouse</text>
<text x="156.7" y="67.1" transform="rotate(90 156.7 67.1)">Mouse</text>
<text x="152.9" y="73.1" transform="rotate(90 152.9 73.1)">(CLK)</text>
<text x="156.7" y="72.8" transform="rotate(90 156.7 72.8)">(DATA)</text>
</g>
<text font-size="1" fill="#626262" x="149.4" y="71.3" transform="rotate(90 149.4 71.3)">JP5</text>
<text font-size="1" fill="#000080" x="153.1" y="71.3" transform="rotate(90 153.1 71.3)">JP4</text>
</svg>
